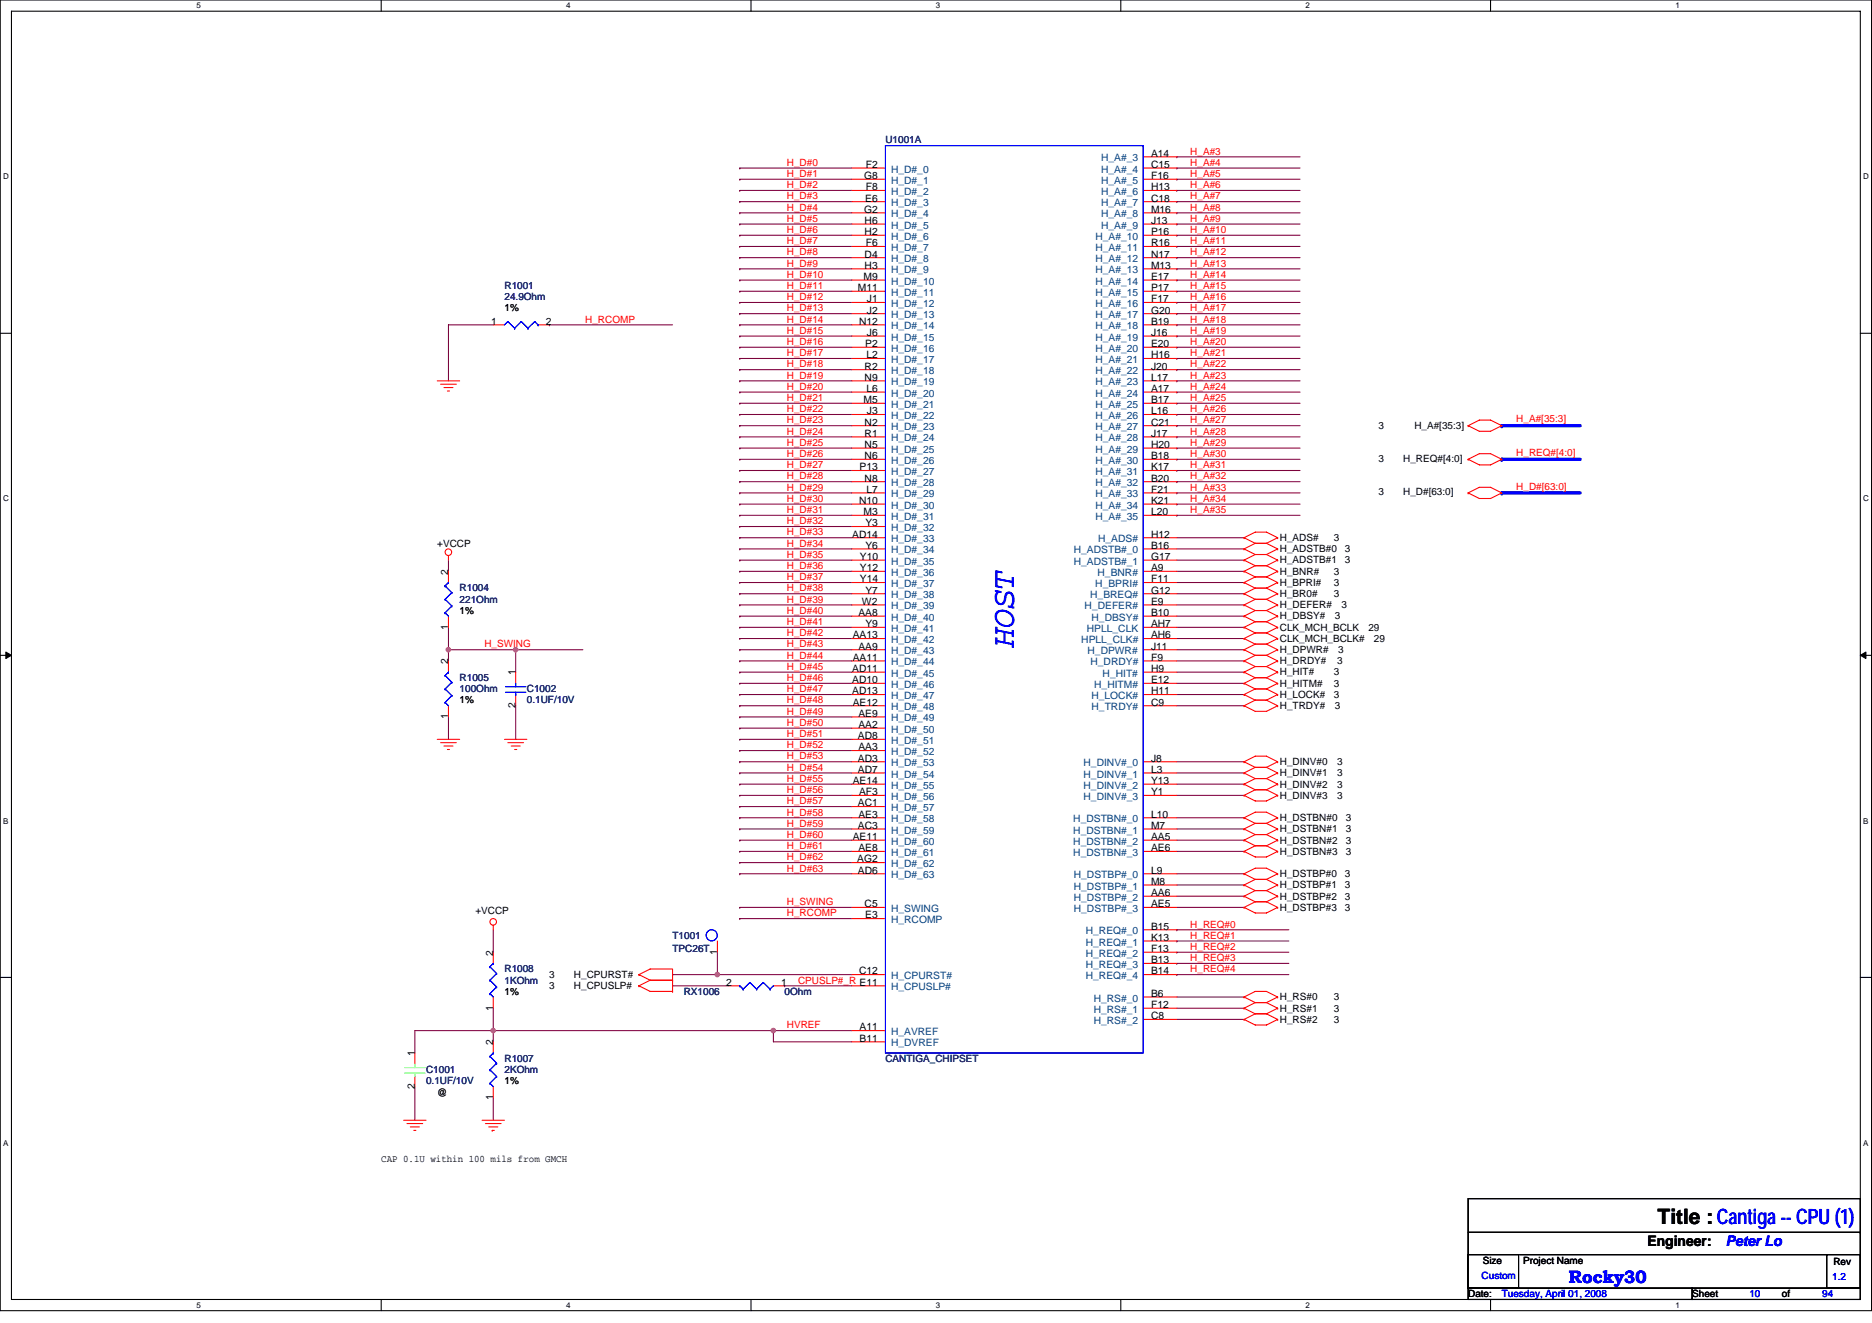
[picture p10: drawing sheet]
<svg xmlns="http://www.w3.org/2000/svg" width="297mm" height="210mm" viewBox="0 0 297 210" stroke-linecap="round" stroke-linejoin="round" font-family="sans-serif">
<path d="M0 0h297v208h-297zM1.8 1.8h293.4v204.4h-293.4z" fill="none" stroke="#000" stroke-width=".17"/>
<g fill="#fff">
<path d="M31.2 .2h.7v1.4h-.7z"/>
<path d="M31.2 206.4h.7v1.5h-.7z"/>
</g>
<path d="M60.5 0v1.8M60.5 206.2v1.8" fill="none" stroke="#000" stroke-width=".17"/>
<g fill="#fff">
<path d="M89.8 .2h.7v1.4h-.7z"/>
<path d="M89.8 206.4h.7v1.5h-.7z"/>
</g>
<path d="M119.2 0v1.8M119.2 206.2v1.8" fill="none" stroke="#000" stroke-width=".17"/>
<g fill="#fff">
<path d="M148.5 .2h.7v1.4h-.7z"/>
<path d="M148.5 206.4h.7v1.5h-.7z"/>
</g>
<path d="M177.8 0v1.8M177.8 206.2v1.8" fill="none" stroke="#000" stroke-width=".17"/>
<g fill="#fff">
<path d="M207.2 .2h.7v1.4h-.7z"/>
<path d="M207.2 206.4h.7v1.5h-.7z"/>
</g>
<path d="M236.5 0v1.8M236.5 206.2v1.8" fill="none" stroke="#000" stroke-width=".17"/>
<g fill="#fff">
<path d="M265.9 .2h.6v1.4h-.6z"/>
<path d="M265.9 206.4h.6v1.5h-.6z"/>
<path d="M.5 27.3h.9v1.4h-.9z"/>
<path d="M295.6 27.3h.9v1.4h-.9z"/>
<path d="M.5 78.4h.9v1.5h-.9z"/>
<path d="M295.6 78.4h.9v1.5h-.9z"/>
</g>
<path d="M0 52.9h1.8M295.2 52.9h1.8" fill="none" stroke="#000" stroke-width=".17"/>
<g fill="#fff">
<path d="M.5 129.6h.8v1.4h-.8z"/>
<path d="M295.6 129.6h.9v1.4h-.9z"/>
</g>
<path d="M0 104h1.8M295.2 104h1.8" fill="none" stroke="#000" stroke-width=".17"/>
<path d="M.9 103.5l.9 .5-.9 .5zM295.2 104l.9-.5v1z" fill="#000" stroke="#000" stroke-width=".16"/>
<g fill="#fff">
<path d="M.5 180.7h.8v1.4h-.8z"/>
<path d="M295.6 180.7h.9v1.4h-.9z"/>
</g>
<path d="M0 155.1h1.8M295.2 155.1h1.8M233 190.2h62.2v14.3h-62.2zM233 199.1h8v5.4h-8zM233 195.6h62.2M241.1 199.1h48.8M289.9 199.1h5.3v5.4h-5.3zM289.9 199.1h.1M295.2 195.6h.1M233 204.5h35.5v1.7h-35.5zM268.5 204.5h26.7v1.7h-26.7z" fill="none" stroke="#000" stroke-width=".17"/>
<g fill="none" stroke="#800040" stroke-width=".17">
<path d="M117.4 35.6h.1M117.4 39.1h.1M117.4 33.8h.1M117.4 37.3h.1M117.4 26.7h.1M117.4 28.4h.1M117.4 32h.1M117.4 30.2h.1M117.4 35.6h17.8M117.4 39.1h17.8M117.4 33.8h17.8M117.4 37.3h17.8"/>
<path d="M117.4 26.7h17.8M117.4 28.4h17.8M117.4 32h17.8M117.4 30.2h17.8M186.7 26.7h.1M186.7 30.2h.1M186.7 28.4h.1M186.7 33.8h.1M186.7 35.6h.1M186.7 24.9h.1M186.7 37.3h.1M186.7 39.1h.1"/>
<path d="M186.7 32h.1M186.7 35.6h19.6M186.7 39.1h19.6M186.7 33.8h19.6M186.7 37.3h19.6M186.7 26.7h19.6M186.7 28.4h19.6M186.7 32h19.6M186.7 30.2h19.6M186.7 24.9h19.6M78.3 51.6h-7.1v8.9M87.2 51.6h.1"/>
<path d="M87.2 51.6h19.5M117.4 56.9h.1M117.4 55.1h.1M117.4 42.7h.1M117.4 58.7h.1M117.4 46.2h.1M117.4 49.8h.1M117.4 40.9h.1M117.4 51.6h.1M117.4 44.4h.1M117.4 53.3h.1M117.4 48h.1"/>
<path d="M117.4 56.9h17.8M117.4 55.1h17.8M117.4 42.7h17.8M117.4 58.7h17.8M117.4 46.2h17.8M117.4 49.8h17.8M117.4 40.9h17.8M117.4 51.6h17.8M117.4 44.4h17.8M117.4 53.3h17.8M117.4 48h17.8M186.7 55.1h.1"/>
<path d="M186.7 56.9h.1M186.7 46.2h.1M186.7 51.6h.1M186.7 53.3h.1M186.7 44.4h.1M186.7 48h.1M186.7 42.7h.1M186.7 40.9h.1M186.7 49.8h.1M186.7 58.7h.1M186.7 56.9h19.6M186.7 55.1h19.6"/>
<path d="M186.7 42.7h19.6M186.7 58.7h19.6M186.7 46.2h19.6M186.7 49.8h19.6M186.7 40.9h19.6M186.7 51.6h19.6M186.7 44.4h19.6M186.7 53.3h19.6M186.7 48h19.6M117.4 71.1h.1M117.4 78.2h.1M117.4 76.5h.1"/>
<path d="M117.4 60.5h.1M117.4 64h.1M117.4 72.9h.1M117.4 65.8h.1M117.4 67.6h.1M117.4 62.2h.1M117.4 69.3h.1M117.4 74.7h.1M117.4 71.1h17.8M117.4 78.2h17.8M117.4 76.5h17.8M117.4 60.5h17.8"/>
<path d="M117.4 64h17.8M117.4 72.9h17.8M117.4 65.8h17.8M117.4 67.6h17.8M117.4 62.2h17.8M117.4 69.3h17.8M117.4 74.7h17.8M186.7 72.9h.1M186.7 67.6h.1M186.7 74.7h.1M186.7 60.5h.1M186.7 64h.1"/>
<path d="M186.7 65.8h.1M186.7 69.3h.1M186.7 71.1h.1M186.7 62.2h.1M186.7 76.5h.1M186.7 78.2h.1M186.7 71.1h19.6M186.7 78.2h19.6M186.7 76.5h19.6M186.7 60.5h19.6M186.7 64h19.6M186.7 72.9h19.6"/>
<path d="M186.7 65.8h19.6M186.7 67.6h19.6M186.7 62.2h19.6M186.7 69.3h19.6M186.7 74.7h19.6M71.2 99.6v3.5M71.2 88.9v1.8M117.4 92.5h.1M117.4 81.8h.1M117.4 83.6h.1M117.4 94.2h.1M117.4 87.1h.1"/>
<path d="M117.4 96h.1M117.4 97.8h.1M117.4 80h.1M117.4 99.6h.1M117.4 85.3h.1M117.4 90.7h.1M117.4 88.9h.1M117.4 92.5h17.8M117.4 81.8h17.8M117.4 83.6h17.8M117.4 94.2h17.8M117.4 87.1h17.8"/>
<path d="M117.4 96h17.8M117.4 97.8h17.8M117.4 80h17.8M117.4 99.6h17.8M117.4 85.3h17.8M117.4 90.7h17.8M117.4 88.9h17.8M186.7 80h.1M186.7 81.8h.1M186.7 96h10.7M186.7 88.9h10.7M186.7 90.7h10.7"/>
<path d="M186.7 87.1h10.7M186.7 92.5h10.7M186.7 94.2h10.7M186.7 85.3h10.7M186.7 97.8h10.7M186.7 99.6h10.7M186.7 81.8h19.6M186.7 80h19.6M71.2 103.1v1.8M71.2 103.1h.1M71.2 113.8v3.5M71.2 103.1h10.6"/>
<path d="M81.8 103.1h10.7M81.8 103.1v3.6M81.8 112v5.3M117.4 101.3h.1M117.4 115.6h.1M117.4 103.1h.1M117.4 112h.1M117.4 108.5h.1M117.4 110.2h.1M117.4 119.1h.1M117.4 117.3h.1M117.4 106.7h.1"/>
<path d="M117.4 113.8h.1M117.4 104.9h.1M117.4 101.3h17.8M117.4 115.6h17.8M117.4 103.1h17.8M117.4 112h17.8M117.4 108.5h17.8M117.4 110.2h17.8M117.4 119.1h17.8M117.4 117.3h17.8M117.4 106.7h17.8M117.4 113.8h17.8"/>
<path d="M117.4 104.9h17.8M186.7 110.2h10.7M186.7 112h10.7M186.7 106.7h10.7M186.7 108.5h10.7M186.7 103.1h10.7M186.7 104.9h10.7M186.7 101.3h10.7M117.4 129.8h.1M117.4 135.1h.1M117.4 133.3h.1M117.4 131.6h.1"/>
<path d="M117.4 120.9h.1M117.4 138.7h.1M117.4 136.9h.1M117.4 128h.1M117.4 126.2h.1M117.4 122.7h.1M117.4 124.5h.1M117.4 129.8h17.8M117.4 135.1h17.8M117.4 133.3h17.8M117.4 131.6h17.8M117.4 120.9h17.8"/>
<path d="M117.4 138.7h17.8M117.4 136.9h17.8M117.4 128h17.8M117.4 126.2h17.8M117.4 122.7h17.8M117.4 124.5h17.8M186.7 138.7h10.7M186.7 122.7h10.7M186.7 129.8h10.7M186.7 133.3h10.7M186.7 120.9h10.7M186.7 135.1h10.7"/>
<path d="M186.7 131.6h10.7M186.7 124.5h10.7M186.7 126.2h10.7M78.3 147.6v3.5M106.7 156.5h8.9M106.7 154.7h.1M106.7 154.7h28.5M113.8 154.7h.1M113.8 151.1v3.6M117.4 144h.1M117.4 145.8h.1M117.4 144h17.8"/>
<path d="M117.4 145.8h17.8M124.5 156.5h.1M124.5 156.5h10.7M186.7 140.5h10.7M186.7 152.9h.1M186.7 149.4h.1M186.7 158.2h10.7M186.7 147.6h.1M186.7 154.7h.1M186.7 151.1h.1M186.7 144h10.7M186.7 142.2h10.7"/>
<path d="M186.7 152.9h17.8M186.7 149.4h17.8M186.7 147.6h17.8M186.7 154.7h17.8M186.7 151.1h17.8M65.8 172.5v5.3M78.3 174.2v3.6M78.3 163.6h.1M78.3 160v3.6M78.3 163.6v1.8M122.7 163.6h.1M122.7 163.6h-56.9v3.5"/>
<path d="M122.7 163.6v1.8h12.5M122.7 163.6h12.5M186.7 160h10.7M186.7 161.8h10.7"/>
</g>
<path d="M238.3 72.9h.1M238.3 78.2h.1M238.3 67.6h.1M238.3 72.9h12.4M238.3 78.2h12.4M238.3 67.6h12.4" fill="none" stroke="#00f" stroke-width=".53"/>
<g fill="#f0f" stroke="#f0f" stroke-width=".17">
<circle cx="113.8" cy="154.7" r=".35"/>
<circle cx="78.3" cy="163.6" r=".35"/>
<circle cx="122.7" cy="163.6" r=".35"/>
<circle cx="81.8" cy="103.1" r=".35"/>
<circle cx="71.1" cy="103.1" r=".35"/>
</g>
<g fill="none" stroke="#f00" stroke-width=".17">
<path d="M135.2 37.3h5.3M135.2 39.1h5.3M135.2 26.7h5.3M135.2 28.4h5.3M135.2 30.2h5.3M135.2 32h5.3M135.2 33.8h5.3M135.2 35.6h5.3M181.4 37.3h5.3M181.4 39.1h5.3M181.4 24.9h5.3M181.4 26.7h5.3"/>
<path d="M181.4 28.4h5.3M181.4 30.2h5.3M181.4 32h5.3M181.4 33.8h5.3M181.4 35.6h5.3M78.3 51.6h1.7M85.4 51.6h1.8M135.2 40.9h5.3M135.2 42.7h5.3M135.2 44.4h5.3M135.2 46.2h5.3M135.2 48h5.3"/>
<path d="M135.2 49.8h5.3M135.2 51.6h5.3M135.2 53.3h5.3M135.2 55.1h5.3M135.2 56.9h5.3M135.2 58.7h5.3M181.4 40.9h5.3M181.4 42.7h5.3M181.4 44.4h5.3M181.4 46.2h5.3M181.4 48h5.3M181.4 49.8h5.3"/>
<path d="M181.4 51.6h5.3M181.4 53.3h5.3M181.4 55.1h5.3M181.4 56.9h5.3M181.4 58.7h5.3M69.4 60.5h3.5M69.9 61h2.5M70.4 61.5h1.5M71 62.1h.3M135.2 60.5h5.3M135.2 62.2h5.3M135.2 64h5.3"/>
<path d="M135.2 65.8h5.3M135.2 67.6h5.3M135.2 69.3h5.3M135.2 71.1h5.3M135.2 72.9h5.3M135.2 74.7h5.3M135.2 76.5h5.3M135.2 78.2h5.3M181.4 60.5h5.3M181.4 62.2h5.3M181.4 64h5.3M181.4 65.8h5.3"/>
<path d="M181.4 67.6h5.3M181.4 69.3h5.3M181.4 71.1h5.3M181.4 72.9h5.3M181.4 74.7h5.3M181.4 76.5h5.3M181.4 78.2h5.3M233 78.2l1.7-.9h1.8l1.8 .9M233 78.2l1.7 .9h1.8l1.8-.9M233 78.2h.1M233 72.9l1.7-.9h1.8l1.8 .9M233 72.9l1.7 .9h1.8l1.8-.9"/>
<path d="M233 72.9h.1M233 67.6l1.7-.9h1.8l1.8 .9M233 67.6l1.7 .9h1.8l1.8-.9M233 67.6h.1M238.3 78.2h.1M238.3 72.9h.1M238.3 67.6h.1M71.2 88.2v.7M71.2 90.7v1.8M71.2 97.8v1.8M135.2 85.3h5.3M135.2 87.1h5.3"/>
<path d="M135.2 88.9h5.3M135.2 90.7h5.3M135.2 92.5h5.3M135.2 94.2h5.3M135.2 99.6h5.3M135.2 80h5.3M135.2 97.8h5.3M135.2 81.8h5.3M135.2 83.6h5.3M135.2 96h5.3M181.4 85.3h5.3M181.4 87.1h5.3"/>
<path d="M181.4 88.9h5.3M181.4 90.7h5.3M181.4 92.5h5.3M181.4 94.2h5.3M181.4 99.6h5.3M181.4 80h5.3M181.4 97.8h5.3M181.4 81.8h5.3M181.4 96h5.3M197.4 88.9h.1M197.4 97.8h.1M197.4 92.5h.1"/>
<path d="M197.4 90.7h.1M197.4 94.2h.1M197.4 85.3l1.8-.8h1.8l1.7 .8M197.4 85.3h.1M197.4 96h.1M197.4 87.1h.1M197.4 99.6h.1M197.4 88.9l1.8 .9M197.4 97.8l1.8 .9M197.4 92.5l1.8 .8M197.4 90.7l1.8 .9M197.4 94.2l1.8 .9"/>
<path d="M197.4 85.3l1.8 .9M197.4 96l1.8 .9M197.4 87.1l1.8 .9M197.4 99.6l1.8 .9M199.2 88h1.8M199.2 89.8h1.8M199.2 96.9h1.8M199.2 98.7h1.8M199.2 91.6h1.8M199.2 93.3h1.8M199.2 95.1h1.8M199.2 86.2h1.8"/>
<path d="M199.2 88l-1.8 .9M199.2 96.9l-1.8 .9M199.2 91.6l-1.8 .9M199.2 89.8l-1.8 .9M199.2 93.3l-1.8 .9M199.2 95.1l-1.8 .9M199.2 86.2l-1.8 .9M199.2 98.7l-1.8 .9M201 88l1.7 .9M201 96.9l1.7 .9M201 91.6l1.7 .9M201 89.8l1.7 .9"/>
<path d="M201 93.3l1.7 .9M201 95.1l1.7 .9M201 86.2l1.7 .9M201 98.7l1.7 .9M202.7 88.9h.1M202.7 97.8h.1M202.7 92.5h.1M202.7 90.7h.1M202.7 94.2h.1M202.7 85.3h.1M202.7 96h.1M202.7 87.1h.1"/>
<path d="M202.7 99.6h.1M202.7 88.9l-1.7 .9M202.7 97.8l-1.7 .9M202.7 92.5l-1.7 .8M202.7 90.7l-1.7 .9M202.7 94.2l-1.7 .9M202.7 85.3l-1.7 .9M202.7 96l-1.7 .9M202.7 87.1l-1.7 .9M202.7 99.6l-1.7 .9M69.4 117.3h3.5M69.9 117.9h2.5"/>
<path d="M70.4 118.4h1.5M71 119h.3M71.2 104.9v1.8M71.2 112v1.8M80 117.3h3.6M80.6 117.9h2.5M81.1 118.4h1.4M81.7 119h.3M81.8 106.7v1.8M81.8 110.2v1.8M135.2 101.3h5.3M135.2 115.6h5.3"/>
<path d="M135.2 103.1h5.3M135.2 104.9h5.3M135.2 106.7h5.3M135.2 108.5h5.3M135.2 110.2h5.3M135.2 112h5.3M135.2 113.8h5.3M135.2 117.3h5.3M135.2 119.1h5.3M181.4 101.3h5.3M181.4 103.1h5.3M181.4 104.9h5.3"/>
<path d="M181.4 106.7h5.3M181.4 108.5h5.3M181.4 110.2h5.3M181.4 112h5.3M197.4 112h.1M197.4 112l1.8 .9h1.8l1.7-.9M197.4 110.2h.1M197.4 108.5h.1M197.4 106.7h.1M197.4 103.1h.1M197.4 104.9h.1M197.4 101.3h.1"/>
<path d="M197.4 110.2l1.8 .9M197.4 108.5l1.8 .8M197.4 106.7l1.8 .9M197.4 103.1l1.8 .9M197.4 104.9l1.8 .9M197.4 101.3l1.8 .9M199.2 111.1h1.8M199.2 109.3h1.8M199.2 107.6h1.8M199.2 105.8h1.8M199.2 102.2h1.8M199.2 104h1.8"/>
<path d="M199.2 100.5h1.8M199.2 111.1l-1.8 .9M199.2 109.3l-1.8 .9M199.2 107.6l-1.8 .9M199.2 105.8l-1.8 .9M199.2 102.2l-1.8 .9M199.2 104l-1.8 .9M199.2 100.5l-1.8 .8M201 111.1l1.7 .9M201 109.3l1.7 .9M201 107.6l1.7 .9M201 105.8l1.7 .9"/>
<path d="M201 102.2l1.7 .9M201 104l1.7 .9M201 100.5l1.7 .8M202.7 112h.1M202.7 110.2h.1M202.7 108.5h.1M202.7 106.7h.1M202.7 103.1h.1M202.7 104.9h.1M202.7 101.3h.1M202.7 110.2l-1.7 .9M202.7 108.5l-1.7 .8"/>
<path d="M202.7 106.7l-1.7 .9M202.7 103.1l-1.7 .9M202.7 104.9l-1.7 .9M202.7 101.3l-1.7 .9M135.2 133.3h5.3M135.2 120.9h5.3M135.2 122.7h5.3M135.2 124.5h5.3M135.2 126.2h5.3M135.2 128h5.3M135.2 129.8h5.3M135.2 131.6h5.3"/>
<path d="M135.2 135.1h5.3M135.2 136.9h5.3M135.2 138.7h5.3M181.4 133.3h5.3M181.4 120.9h5.3M181.4 122.7h5.3M181.4 124.5h5.3M181.4 126.2h5.3M181.4 129.8h5.3M181.4 131.6h5.3M181.4 135.1h5.3M181.4 138.7h5.3"/>
<path d="M197.4 122.7h.1M197.4 124.5h.1M197.4 126.2h.1M197.4 126.2l1.8 .9h1.8l1.7-.9M197.4 138.7l1.8-.9h1.8l1.7 .9M197.4 138.7h.1M197.4 131.6h.1M197.4 133.3h.1M197.4 135.1h.1M197.4 135.1l1.8 .9h1.8l1.7-.9M197.4 129.8l1.8-.9h1.8l1.7 .9M197.4 129.8h.1"/>
<path d="M197.4 120.9l1.8-.9h1.8l1.7 .9M197.4 120.9h.1M197.4 122.7l1.8 .9M197.4 124.5l1.8 .8M197.4 138.7l1.8 .9M197.4 131.6l1.8 .9M197.4 133.3l1.8 .9M197.4 129.8l1.8 .9M197.4 120.9l1.8 .9M199.2 121.8h1.8M199.2 123.6h1.8M199.2 125.3h1.8"/>
<path d="M199.2 139.6h1.8M199.2 130.7h1.8M199.2 132.5h1.8M199.2 134.2h1.8M199.2 121.8l-1.8 .9M199.2 123.6l-1.8 .9M199.2 125.3l-1.8 .9M199.2 130.7l-1.8 .9M199.2 132.5l-1.8 .8M199.2 134.2l-1.8 .9M199.2 139.6l-1.8 .9M201 121.8l1.7 .9"/>
<path d="M201 123.6l1.7 .9M201 125.3l1.7 .9M201 130.7l1.7 .9M201 132.5l1.7 .8M201 134.2l1.7 .9M201 139.6l1.7 .9M202.7 122.7h.1M202.7 124.5h.1M202.7 126.2h.1M202.7 138.7h.1M202.7 131.6h.1M202.7 133.3h.1"/>
<path d="M202.7 135.1h.1M202.7 129.8h.1M202.7 120.9h.1M202.7 122.7l-1.7 .9M202.7 124.5l-1.7 .8M202.7 138.7l-1.7 .9M202.7 131.6l-1.7 .9M202.7 133.3l-1.7 .9M202.7 129.8l-1.7 .9M202.7 120.9l-1.7 .9M78.3 146.9v.7M78.3 151.1v1.8"/>
<path d="M78.3 158.2v1.8M101.4 156.5l1.8 .9h3.5M101.4 156.5h.1M101.4 154.7h.1M101.4 154.7l1.8-.9h3.5v1.8M101.4 154.7l1.8 .9M103.2 155.6h3.5v1.8M103.2 155.6h3.5M103.2 155.6l-1.8 .9M106.7 157.4h.1M106.7 155.6h.1M113.8 149.4v1.7"/>
<path d="M115.6 156.5h1.8M122.7 156.5h1.8M135.2 156.5h5.3M135.2 154.7h5.3M135.2 144h5.3M135.2 145.8h5.3M181.4 154.7h5.3M181.4 151.1h5.3M181.4 152.9h5.3M181.4 140.5h5.3M181.4 142.2h5.3M181.4 144h5.3"/>
<path d="M181.4 147.6h5.3M181.4 149.4h5.3M181.4 158.2h5.3M197.4 158.2l1.8-.8h1.8l1.7 .8M197.4 158.2h.1M197.4 140.5h.1M197.4 144h.1M197.4 144l1.8 .9h1.8l1.7-.9M197.4 142.2h.1M197.4 158.2l1.8 .9M197.4 140.5l1.8 .9M197.4 142.2l1.8 .9"/>
<path d="M199.2 159.1h1.8M199.2 141.4h1.8M199.2 143.1h1.8M199.2 159.1l-1.8 .9M199.2 143.1l-1.8 .9M199.2 141.4l-1.8 .8M201 159.1l1.7 .9M201 143.1l1.7 .9M201 141.4l1.7 .8M202.7 158.2h.1M202.7 140.5h.1M202.7 144h.1"/>
<path d="M202.7 142.2h.1M202.7 158.2l-1.7 .9M202.7 140.5l-1.7 .9M202.7 142.2l-1.7 .9M64 177.8h3.6M64.6 178.3h2.5M65.1 178.9h1.4M65.7 179.4h.3M65.8 167.1v1.8M65.8 170.7v1.8M76.5 177.8h3.5M77 178.3h2.5"/>
<path d="M77.6 178.9h1.4M78.1 179.4h.1M78.1 179.4h.3M78.3 165.4v1.7M78.3 172.5v1.7M135.2 163.6h5.3M135.2 165.4h5.3M181.4 160h5.3M181.4 161.8h5.3M197.4 161.8h.1M197.4 161.8l1.8 .9h1.8l1.7-.9M197.4 160h.1"/>
<path d="M197.4 160l1.8 .9M199.2 160.9h1.8M199.2 160.9l-1.8 .9M201 160.9l1.7 .9M202.7 161.8h.1M202.7 160h.1M202.7 160l-1.7 .9"/>
<circle cx="71.1" cy="87.6" r=".52"/>
<circle cx="78.3" cy="146.3" r=".52"/>
</g>
<g fill="none" stroke="#00f" stroke-width=".17">
<path d="M140.5 23.1h40.9v144h-40.9zM80.6 51h.1M80.6 51l1.1 1.1M80.6 51l-.6 .6M81.7 52.1h.1M82.7 51h.1M82.7 51l1.1 1.1M82.7 51l-1 1.1M83.8 52.1h.1M84.9 51h.1M84.9 51l.5 .6M84.9 51l-1.1 1.1"/>
<path d="M85.4 51.6h.1M70.6 93h.1M70.6 97.3h.1M70.6 95.1h.1M70.6 93l1.1 1.1M70.6 97.3l.6 .5M70.6 95.1l1.1 1.1M71.2 92.5h.1M71.2 92.5l-.6 .5M71.7 94.1h.1M71.7 96.2h.1M71.7 94.1l-1.1 1"/>
<path d="M71.7 96.2l-1.1 1.1M70.6 107.2h.1M70.6 111.5h.1M70.6 109.3h.1M70.6 107.2l1.1 1.1M70.6 111.5l.6 .5M70.6 109.3l1.1 1.1M71.2 106.7h.1M71.2 106.7l-.6 .5M71.7 108.3h.1M71.7 110.4h.1M71.7 108.3l-1.1 1"/>
<path d="M71.7 110.4l-1.1 1.1M80.2 109h3.2M80.2 109.9h3.2M81.8 108.5v.5M81.8 110.2h.1M81.8 109.9v.3M77.7 153.4h.1M77.7 157.7h.1M77.7 155.6h.1M77.7 153.4l1.1 1.1M77.7 157.7l.6 .5M77.7 155.6l1.1 1"/>
<path d="M78.3 152.9h.1M78.3 152.9l-.6 .5M78.8 154.5h.1M78.8 156.6h.1M78.8 154.5l-1.1 1.1M78.8 156.6l-1.1 1.1M117.4 156.5h.1M117.4 156.5l.5 .5M117.9 157h.1M119 155.9h.1M119 155.9l1.1 1.1M119 155.9l-1.1 1.1"/>
<path d="M120.1 157h.1M121.1 155.9h.1M121.1 155.9l1.1 1.1M121.1 155.9l-1 1.1M122.2 157h.1M122.7 156.5l-.5 .5M77.7 167.7h.1M77.7 171.9h.1M77.7 169.8h.1M77.7 167.7l1.1 1M77.7 171.9l.6 .6M77.7 169.8l1.1 1.1"/>
<path d="M78.3 167.1h.1M78.3 167.1l-.6 .6M78.8 168.7h.1M78.8 170.9h.1M78.8 168.7l-1.1 1.1M78.8 170.9l-1.1 1"/>
<circle cx="112.9" cy="148.4" r=".88"/>
</g>
<path d="M64.2 169.4h3.2M64.2 170.3h3.2M65.8 168.9v.5M65.8 170.7h.1M65.8 170.3v.4" fill="none" stroke="#80ff80" stroke-width=".17"/>
<text font-size="5.1" fill="#00f" x="160.9" y="102.8" transform="rotate(-90 160.9 102.8)">HOST</text>
<text font-size="3.4" x="263" y="194.2">Title :Cantiga -- CPU (1)</text>
<text font-size="2.8" fill="#00f" x="249" y="203.6">Rocky30</text>
<text font-size="2.3" x="261.4" y="197.7">Engineer:</text>
<text font-size="2.3" fill="#00f" x="273.9" y="197.7">Peter Lo</text>
<g font-size="1.6" fill="#000080">
<text x="140.5" y="22.8">U1001A</text>
<text x="80" y="45.9">R1001</text>
<text x="80" y="47.6">24.9Ohm</text>
<text x="72.9" y="93.9">R1004</text>
<text x="72.9" y="95.7">221Ohm</text>
<text x="72.9" y="108.1">R1005</text>
<text x="72.9" y="109.9">100Ohm</text>
<text x="83.6" y="109.9">C1002</text>
<text x="83.6" y="111.7">0.1UF/10V</text>
<text x="106.7" y="149">T1001</text>
<text x="80" y="154.3">R1008</text>
<text x="106.7" y="151.1">TPC26T</text>
<text x="80" y="156.1">1KOhm</text>
<text x="108.5" y="157.9">RX1006</text>
<text x="124.5" y="157.9">0Ohm</text>
<text x="67.6" y="170.3">C1001</text>
<text x="67.6" y="172.1">0.1UF/10V</text>
<text x="80" y="168.6">R1007</text>
<text x="80" y="170.3">2KOhm</text>
<text x="140.5" y="168.6">CANTIGA_CHIPSET</text>
</g>
<g font-size="1.6" fill="#f00">
<text x="124.9" y="26.3">H_D#0</text>
<text x="124.9" y="28.1">H_D#1</text>
<text x="124.9" y="29.9">H_D#2</text>
<text x="188.9" y="26.3">H_A#4</text>
<text x="188.9" y="29.9">H_A#6</text>
<text x="188.9" y="28.1">H_A#5</text>
<text x="188.9" y="24.5">H_A#3</text>
<text x="124.9" y="35.2">H_D#5</text>
<text x="124.9" y="33.4">H_D#4</text>
<text x="124.9" y="31.6">H_D#3</text>
<text x="188.9" y="33.4">H_A#8</text>
<text x="188.9" y="35.2">H_A#9</text>
<text x="188.9" y="31.6">H_A#7</text>
<text x="124.9" y="38.8">H_D#7</text>
<text x="124.9" y="37">H_D#6</text>
<text x="124.9" y="40.5">H_D#8</text>
<text x="188.9" y="37">H_A#10</text>
<text x="188.9" y="38.8">H_A#11</text>
<text x="188.9" y="40.5">H_A#12</text>
<text x="124.9" y="42.3">H_D#9</text>
<text x="124.9" y="45.9">H_D#11</text>
<text x="124.9" y="44.1">H_D#10</text>
<text x="124.9" y="47.6">H_D#12</text>
<text x="188.9" y="45.9">H_A#15</text>
<text x="188.9" y="44.1">H_A#14</text>
<text x="188.9" y="47.6">H_A#16</text>
<text x="188.9" y="42.3">H_A#13</text>
<text x="92.9" y="51.2">H_RCOMP</text>
<text x="124.9" y="49.4">H_D#13</text>
<text x="124.9" y="51.2">H_D#14</text>
<text x="124.9" y="53">H_D#15</text>
<text x="188.9" y="51.2">H_A#18</text>
<text x="188.9" y="53">H_A#19</text>
<text x="188.9" y="49.4">H_A#17</text>
<text x="124.9" y="56.5">H_D#17</text>
<text x="124.9" y="54.8">H_D#16</text>
<text x="124.9" y="58.3">H_D#18</text>
<text x="188.9" y="54.8">H_A#20</text>
<text x="188.9" y="56.5">H_A#21</text>
<text x="188.9" y="58.3">H_A#22</text>
<text x="124.9" y="60.1">H_D#19</text>
<text x="124.9" y="63.6">H_D#21</text>
<text x="124.9" y="65.4">H_D#22</text>
<text x="124.9" y="61.9">H_D#20</text>
<text x="188.9" y="60.1">H_A#23</text>
<text x="188.9" y="63.6">H_A#25</text>
<text x="188.9" y="65.4">H_A#26</text>
<text x="188.9" y="61.9">H_A#24</text>
<text x="124.9" y="70.8">H_D#25</text>
<text x="124.9" y="67.2">H_D#23</text>
<text x="124.9" y="69">H_D#24</text>
<text x="188.9" y="67.2">H_A#27</text>
<text x="188.9" y="69">H_A#28</text>
<text x="188.9" y="70.8">H_A#29</text>
<text x="240.6" y="67">H_A#[35:3]</text>
<text x="124.9" y="77.9">H_D#29</text>
<text x="124.9" y="76.1">H_D#28</text>
<text x="124.9" y="72.5">H_D#26</text>
<text x="124.9" y="74.3">H_D#27</text>
<text x="188.9" y="72.5">H_A#30</text>
<text x="188.9" y="74.3">H_A#31</text>
<text x="188.9" y="76.1">H_A#32</text>
<text x="188.9" y="77.9">H_A#33</text>
<text x="240.6" y="72.4">H_REQ#[4:0]</text>
<text x="240.6" y="77.7">H_D#[63:0]</text>
<text x="124.9" y="81.4">H_D#31</text>
<text x="124.9" y="83.2">H_D#32</text>
<text x="124.9" y="79.7">H_D#30</text>
<text x="188.9" y="79.7">H_A#34</text>
<text x="188.9" y="81.4">H_A#35</text>
<text x="124.9" y="86.8">H_D#34</text>
<text x="124.9" y="85">H_D#33</text>
<text x="124.9" y="88.5">H_D#35</text>
<text x="124.9" y="92.1">H_D#37</text>
<text x="124.9" y="93.9">H_D#38</text>
<text x="124.9" y="95.7">H_D#39</text>
<text x="124.9" y="90.3">H_D#36</text>
<text x="124.9" y="101">H_D#42</text>
<text x="124.9" y="97.4">H_D#40</text>
<text x="124.9" y="99.2">H_D#41</text>
<text x="76.9" y="102.8">H_SWING</text>
<text x="124.9" y="102.8">H_D#43</text>
<text x="124.9" y="106.3">H_D#45</text>
<text x="124.9" y="104.5">H_D#44</text>
<text x="124.9" y="111.7">H_D#48</text>
<text x="124.9" y="108.1">H_D#46</text>
<text x="124.9" y="109.9">H_D#47</text>
<text x="124.9" y="113.4">H_D#49</text>
<text x="124.9" y="115.2">H_D#50</text>
<text x="124.9" y="118.8">H_D#52</text>
<text x="124.9" y="117">H_D#51</text>
<text x="124.9" y="120.5">H_D#53</text>
<text x="124.9" y="125.9">H_D#56</text>
<text x="124.9" y="122.3">H_D#54</text>
<text x="124.9" y="124.1">H_D#55</text>
<text x="124.9" y="129.4">H_D#58</text>
<text x="124.9" y="131.2">H_D#59</text>
<text x="124.9" y="127.7">H_D#57</text>
<text x="124.9" y="134.8">H_D#61</text>
<text x="124.9" y="133">H_D#60</text>
<text x="124.9" y="136.5">H_D#62</text>
<text x="124.9" y="138.3">H_D#63</text>
<text x="124.9" y="143.7">H_SWING</text>
<text x="124.9" y="145.4">H_RCOMP</text>
<text x="188.9" y="149">H_REQ#1</text>
<text x="188.9" y="147.2">H_REQ#0</text>
<text x="188.9" y="152.5">H_REQ#3</text>
<text x="188.9" y="154.3">H_REQ#4</text>
<text x="188.9" y="150.8">H_REQ#2</text>
<text x="126.6" y="156.1">CPUSLP#_R E11</text>
<text x="124.9" y="163.2">HVREF</text>
</g>
<g font-size="1.6">
<text x="137.1" y="28.4">G8</text>
<text x="137.4" y="26.6">F2</text>
<text x="182.6" y="24.9">A14</text>
<text x="182.6" y="26.6">C15</text>
<text x="182.6" y="28.4">F16</text>
<text x="137.1" y="33.8">G2</text>
<text x="137.2" y="35.5">H6</text>
<text x="137.3" y="32">E6</text>
<text x="137.4" y="30.2">F8</text>
<text x="182.6" y="30.2">H13</text>
<text x="182.6" y="32">C18</text>
<text x="182.6" y="33.8">M16</text>
<text x="182.6" y="35.5">J13</text>
<text x="137.2" y="40.9">D4</text>
<text x="137.2" y="37.3">H2</text>
<text x="137.4" y="39.1">F6</text>
<text x="182.6" y="37.3">P16</text>
<text x="182.6" y="39.1">R16</text>
<text x="182.6" y="40.9">N17</text>
<text x="136.1" y="46.2">M11</text>
<text x="137" y="44.4">M9</text>
<text x="137.2" y="42.7">H3</text>
<text x="137.6" y="48">J1</text>
<text x="182.6" y="42.7">M13</text>
<text x="182.6" y="44.4">E17</text>
<text x="182.6" y="46.2">P17</text>
<text x="182.6" y="48">F17</text>
<text x="77.9" y="51.5">1</text>
<text x="80" y="49.4">1%</text>
<text x="86.6" y="51.5">2</text>
<text x="136.3" y="51.5">N12</text>
<text x="137.6" y="49.8">J2</text>
<text x="137.6" y="53.3">J6</text>
<text x="182.6" y="49.8">G20</text>
<text x="182.6" y="51.5">B19</text>
<text x="182.6" y="53.3">J16</text>
<text x="137.2" y="58.7">R2</text>
<text x="137.3" y="55.1">P2</text>
<text x="137.5" y="56.9">L2</text>
<text x="182.6" y="55.1">E20</text>
<text x="182.6" y="56.9">H16</text>
<text x="182.6" y="58.7">J20</text>
<text x="137" y="64">M5</text>
<text x="137.2" y="60.4">N9</text>
<text x="137.5" y="62.2">L6</text>
<text x="137.6" y="65.8">J3</text>
<text x="182.6" y="60.4">L17</text>
<text x="182.6" y="62.2">A17</text>
<text x="182.6" y="64">B17</text>
<text x="182.6" y="65.8">L16</text>
<text x="137.2" y="67.5">N2</text>
<text x="137.2" y="69.3">R1</text>
<text x="137.2" y="71.1">N5</text>
<text x="182.6" y="67.5">C21</text>
<text x="182.6" y="69.3">J17</text>
<text x="182.6" y="71.1">H20</text>
<text x="218.7" y="68.1">3</text>
<text x="224.4" y="68.1">H_A#[35:3]</text>
<text x="136.4" y="74.7">P13</text>
<text x="137.2" y="72.9">N6</text>
<text x="137.2" y="76.4">N8</text>
<text x="182.6" y="72.9">B18</text>
<text x="182.6" y="74.7">K17</text>
<text x="182.6" y="76.4">B20</text>
<text x="218.7" y="73.3">3</text>
<text x="222.6" y="73.3">H_REQ#[4:0]</text>
<text x="136.3" y="80">N10</text>
<text x="137" y="81.8">M3</text>
<text x="137.3" y="83.5">Y3</text>
<text x="137.5" y="78.2">L7</text>
<text x="182.6" y="78.2">F21</text>
<text x="182.6" y="80">K21</text>
<text x="182.6" y="81.8">L20</text>
<text x="218.7" y="78.6">3</text>
<text x="222.6" y="78.6">H_D#[63:0]</text>
<text x="69.4" y="86.8">+VCCP</text>
<text x="135.2" y="85.3">AD14</text>
<text x="136.4" y="88.9">Y10</text>
<text x="137.3" y="87.1">Y6</text>
<text x="182.6" y="87.1">B16</text>
<text x="182.6" y="88.9">G17</text>
<text x="182.6" y="85.3">H12</text>
<text x="203.1" y="89.4">H_ADSTB#1</text>
<text x="203.1" y="85.9">H_ADS#</text>
<text x="203.1" y="87.7">H_ADSTB#0</text>
<text x="211.6" y="85.9">3</text>
<text x="213.4" y="89.4">3</text>
<text x="213.4" y="87.7">3</text>
<text x="71.1" y="91.2" transform="rotate(-90 71.1 91.2)">2</text>
<text x="136.4" y="90.7">Y12</text>
<text x="136.4" y="92.4">Y14</text>
<text x="136.8" y="96">W2</text>
<text x="137.3" y="94.2">Y7</text>
<text x="182.6" y="90.7">A9</text>
<text x="182.6" y="92.4">F11</text>
<text x="182.6" y="94.2">G12</text>
<text x="182.6" y="96">E9</text>
<text x="203.1" y="93">H_BPRI#</text>
<text x="203.1" y="91.2">H_BNR#</text>
<text x="203.1" y="94.8">H_BR0#</text>
<text x="211.6" y="91.2">3</text>
<text x="211.6" y="94.8">3</text>
<text x="211.6" y="93">3</text>
<text x="71.1" y="99.9" transform="rotate(-90 71.1 99.9)">1</text>
<text x="72.9" y="97.4">1%</text>
<text x="135.3" y="101.3">AA13</text>
<text x="136.2" y="97.8">AA8</text>
<text x="137.3" y="99.5">Y9</text>
<text x="182.6" y="101.3">AH6</text>
<text x="182.6" y="99.5">AH7</text>
<text x="182.6" y="97.8">B10</text>
<text x="203.1" y="98.3">H_DBSY#</text>
<text x="203.1" y="96.5">H_DEFER#</text>
<text x="203.1" y="101.9">CLK_MCH_BCLK#</text>
<text x="203.1" y="100.1">CLK_MCH_BCLK</text>
<text x="211.8" y="98.3">3</text>
<text x="212.9" y="96.5">3</text>
<text x="217.1" y="100.1">29</text>
<text x="218" y="101.9">29</text>
<text x="71.1" y="105.4" transform="rotate(-90 71.1 105.4)">2</text>
<text x="81.8" y="107.2" transform="rotate(-90 81.8 107.2)">1</text>
<text x="135.2" y="106.7">AD11</text>
<text x="135.3" y="104.9">AA11</text>
<text x="136.2" y="103.1">AA9</text>
<text x="182.6" y="104.9">F9</text>
<text x="182.6" y="106.7">H9</text>
<text x="182.6" y="103.1">J11</text>
<text x="203.1" y="107.2">H_HIT#</text>
<text x="203.1" y="103.7">H_DPWR#</text>
<text x="203.1" y="105.4">H_DRDY#</text>
<text x="211.6" y="107.2">3</text>
<text x="212.1" y="105.4">3</text>
<text x="212.3" y="103.7">3</text>
<text x="72.9" y="111.7">1%</text>
<text x="81.8" y="112.4" transform="rotate(-90 81.8 112.4)">2</text>
<text x="135.2" y="108.4">AD10</text>
<text x="135.2" y="110.2">AD13</text>
<text x="135.3" y="112">AE12</text>
<text x="136.2" y="113.8">AE9</text>
<text x="182.6" y="108.4">E12</text>
<text x="182.6" y="112">C9</text>
<text x="182.6" y="110.2">H11</text>
<text x="203.1" y="112.5">H_TRDY#</text>
<text x="203.1" y="110.8">H_LOCK#</text>
<text x="203.1" y="109">H_HITM#</text>
<text x="211.6" y="110.8">3</text>
<text x="211.6" y="109">3</text>
<text x="211.8" y="112.5">3</text>
<text x="71.1" y="114.2" transform="rotate(-90 71.1 114.2)">1</text>
<text x="136.1" y="117.3">AD8</text>
<text x="136.2" y="115.5">AA2</text>
<text x="136.2" y="119.1">AA3</text>
<text x="135.3" y="124.4">AE14</text>
<text x="136.1" y="120.9">AD3</text>
<text x="136.1" y="122.7">AD7</text>
<text x="182.6" y="120.9">J8</text>
<text x="182.6" y="122.7">L3</text>
<text x="182.6" y="124.4">Y13</text>
<text x="203.1" y="123.2">H_DINV#1</text>
<text x="203.1" y="125">H_DINV#2</text>
<text x="203.1" y="121.4">H_DINV#0</text>
<text x="212.1" y="123.2">3</text>
<text x="212.1" y="125">3</text>
<text x="212.1" y="121.4">3</text>
<text x="136.1" y="128">AC1</text>
<text x="136.1" y="131.6">AC3</text>
<text x="136.2" y="129.8">AE3</text>
<text x="136.3" y="126.2">AF3</text>
<text x="182.6" y="126.2">Y1</text>
<text x="182.6" y="129.8">L10</text>
<text x="182.6" y="131.6">M7</text>
<text x="203.1" y="126.8">H_DINV#3</text>
<text x="203.1" y="130.3">H_DSTBN#0</text>
<text x="212.1" y="126.8">3</text>
<text x="213.6" y="130.3">3</text>
<text x="135.3" y="133.3">AE11</text>
<text x="136" y="136.9">AG2</text>
<text x="136.2" y="135.1">AE8</text>
<text x="182.6" y="133.3">AA5</text>
<text x="182.6" y="135.1">AE6</text>
<text x="203.1" y="132.1">H_DSTBN#1</text>
<text x="203.1" y="133.9">H_DSTBN#2</text>
<text x="203.1" y="135.7">H_DSTBN#3</text>
<text x="213.6" y="132.1">3</text>
<text x="213.6" y="133.9">3</text>
<text x="213.6" y="135.7">3</text>
<text x="136.1" y="138.7">AD6</text>
<text x="137.2" y="144">C5</text>
<text x="182.6" y="138.7">L9</text>
<text x="182.6" y="140.4">M8</text>
<text x="182.6" y="142.2">AA6</text>
<text x="182.6" y="144">AE5</text>
<text x="203.1" y="139.2">H_DSTBP#0</text>
<text x="203.1" y="141">H_DSTBP#1</text>
<text x="203.1" y="142.8">H_DSTBP#2</text>
<text x="213.4" y="139.2">3</text>
<text x="213.4" y="141">3</text>
<text x="213.4" y="142.8">3</text>
<text x="75.4" y="145.1">+VCCP</text>
<text x="137.3" y="145.8">E3</text>
<text x="182.6" y="147.6">B15</text>
<text x="182.6" y="149.3">K13</text>
<text x="203.1" y="144.5">H_DSTBP#3</text>
<text x="213.4" y="144.5">3</text>
<text x="78.2" y="151.7" transform="rotate(-90 78.2 151.7)">2</text>
<text x="87.2" y="155.2">3</text>
<text x="91.1" y="155.2">H_CPURST#</text>
<text x="113.8" y="151.5" transform="rotate(-90 113.8 151.5)">1</text>
<text x="136.3" y="154.7">C12</text>
<text x="182.6" y="151.1">F13</text>
<text x="182.6" y="152.9">B13</text>
<text x="182.6" y="154.7">B14</text>
<text x="78.2" y="160.4" transform="rotate(-90 78.2 160.4)">1</text>
<text x="80" y="157.9">1%</text>
<text x="87.2" y="157">3</text>
<text x="91.1" y="157">H_CPUSLP#</text>
<text x="115.2" y="156.4">2</text>
<text x="124" y="156.4">1</text>
<text x="182.6" y="158.2">B6</text>
<text x="182.6" y="160">F12</text>
<text x="182.6" y="161.8">C8</text>
<text x="203.1" y="158.8">H_RS#0</text>
<text x="203.1" y="160.5">H_RS#1</text>
<text x="211.6" y="158.8">3</text>
<text x="211.6" y="160.5">3</text>
<text x="65.8" y="167.7" transform="rotate(-90 65.8 167.7)">1</text>
<text x="78.2" y="165.9" transform="rotate(-90 78.2 165.9)">2</text>
<text x="136.4" y="163.6">A11</text>
<text x="136.4" y="165.3">B11</text>
<text x="203.1" y="162.3">H_RS#2</text>
<text x="211.6" y="162.3">3</text>
<text x="65.8" y="172.8" transform="rotate(-90 65.8 172.8)">2</text>
<text x="69.4" y="173.9">@</text>
<text x="80" y="172.1">1%</text>
<text x="78.2" y="174.6" transform="rotate(-90 78.2 174.6)">1</text>
<text x="60.5" y="184.4">CAP 0.1U within 100 mils from GMCH</text>
<text x="235.3" y="200.6">Size</text>
<text x="241.7" y="200.6">Project Name</text>
<text x="290.9" y="200.7">Rev</text>
<text x="233" y="205.9">Date:</text>
<text x="268.5" y="205.9">Sheet</text>
<text x="282.7" y="205.9">of</text>
</g>
<g font-size="1.6" fill="#004080">
<text x="141.4" y="27.4">H_D#_0</text>
<text x="141.4" y="29.2">H_D#_1</text>
<text x="174.7" y="25.6">H_A#_3</text>
<text x="174.7" y="27.4">H_A#_4</text>
<text x="174.7" y="29.2">H_A#_5</text>
<text x="141.4" y="30.9">H_D#_2</text>
<text x="141.4" y="32.7">H_D#_3</text>
<text x="141.4" y="34.5">H_D#_4</text>
<text x="174.7" y="30.9">H_A#_6</text>
<text x="174.7" y="32.7">H_A#_7</text>
<text x="174.7" y="34.5">H_A#_8</text>
<text x="141.4" y="41.6">H_D#_8</text>
<text x="141.4" y="36.3">H_D#_5</text>
<text x="141.4" y="38.1">H_D#_6</text>
<text x="141.4" y="39.8">H_D#_7</text>
<text x="173.8" y="38.1">H_A#_10</text>
<text x="173.8" y="39.8">H_A#_11</text>
<text x="173.8" y="41.6">H_A#_12</text>
<text x="174.7" y="36.3">H_A#_9</text>
<text x="141.4" y="45.2">H_D#_10</text>
<text x="141.4" y="43.4">H_D#_9</text>
<text x="141.4" y="46.9">H_D#_11</text>
<text x="173.8" y="43.4">H_A#_13</text>
<text x="173.8" y="45.2">H_A#_14</text>
<text x="173.8" y="46.9">H_A#_15</text>
<text x="141.4" y="48.7">H_D#_12</text>
<text x="141.4" y="50.5">H_D#_13</text>
<text x="141.4" y="52.3">H_D#_14</text>
<text x="173.8" y="48.7">H_A#_16</text>
<text x="173.8" y="50.5">H_A#_17</text>
<text x="173.8" y="52.3">H_A#_18</text>
<text x="141.4" y="54.1">H_D#_15</text>
<text x="141.4" y="55.8">H_D#_16</text>
<text x="141.4" y="57.6">H_D#_17</text>
<text x="141.4" y="59.4">H_D#_18</text>
<text x="173.8" y="54.1">H_A#_19</text>
<text x="173.8" y="55.8">H_A#_20</text>
<text x="173.8" y="57.6">H_A#_21</text>
<text x="173.8" y="59.4">H_A#_22</text>
<text x="141.4" y="62.9">H_D#_20</text>
<text x="141.4" y="61.2">H_D#_19</text>
<text x="141.4" y="64.7">H_D#_21</text>
<text x="173.8" y="61.2">H_A#_23</text>
<text x="173.8" y="62.9">H_A#_24</text>
<text x="173.8" y="64.7">H_A#_25</text>
<text x="141.4" y="66.5">H_D#_22</text>
<text x="141.4" y="68.3">H_D#_23</text>
<text x="141.4" y="70.1">H_D#_24</text>
<text x="141.4" y="71.8">H_D#_25</text>
<text x="173.8" y="66.5">H_A#_26</text>
<text x="173.8" y="68.3">H_A#_27</text>
<text x="173.8" y="70.1">H_A#_28</text>
<text x="173.8" y="71.8">H_A#_29</text>
<text x="141.4" y="73.6">H_D#_26</text>
<text x="141.4" y="75.4">H_D#_27</text>
<text x="141.4" y="77.2">H_D#_28</text>
<text x="173.8" y="73.6">H_A#_30</text>
<text x="173.8" y="75.4">H_A#_31</text>
<text x="173.8" y="77.2">H_A#_32</text>
<text x="141.4" y="80.7">H_D#_30</text>
<text x="141.4" y="79">H_D#_29</text>
<text x="141.4" y="82.5">H_D#_31</text>
<text x="173.8" y="79">H_A#_33</text>
<text x="173.8" y="80.7">H_A#_34</text>
<text x="173.8" y="82.5">H_A#_35</text>
<text x="141.4" y="84.3">H_D#_32</text>
<text x="141.4" y="86.1">H_D#_33</text>
<text x="141.4" y="87.8">H_D#_34</text>
<text x="141.4" y="89.6">H_D#_35</text>
<text x="170.4" y="87.8">H_ADSTB#_0</text>
<text x="170.4" y="89.6">H_ADSTB#_1</text>
<text x="174.2" y="86.1">H_ADS#</text>
<text x="141.4" y="91.4">H_D#_36</text>
<text x="141.4" y="93.2">H_D#_37</text>
<text x="141.4" y="95">H_D#_38</text>
<text x="173" y="95">H_BREQ#</text>
<text x="173.8" y="93.2">H_BPRI#</text>
<text x="174.2" y="91.4">H_BNR#</text>
<text x="141.4" y="98.5">H_D#_40</text>
<text x="141.4" y="96.7">H_D#_39</text>
<text x="141.4" y="100.3">H_D#_41</text>
<text x="172.1" y="96.7">H_DEFER#</text>
<text x="172.5" y="100.3">HPLL_CLK</text>
<text x="173.2" y="98.5">H_DBSY#</text>
<text x="141.4" y="102.1">H_D#_42</text>
<text x="141.4" y="103.8">H_D#_43</text>
<text x="141.4" y="105.6">H_D#_44</text>
<text x="141.4" y="107.4">H_D#_45</text>
<text x="171.6" y="102.1">HPLL_CLK#</text>
<text x="172.6" y="103.8">H_DPWR#</text>
<text x="173" y="105.6">H_DRDY#</text>
<text x="175" y="107.4">H_HIT#</text>
<text x="141.4" y="109.2">H_D#_46</text>
<text x="141.4" y="111">H_D#_47</text>
<text x="141.4" y="112.7">H_D#_48</text>
<text x="173.2" y="111">H_LOCK#</text>
<text x="173.2" y="112.7">H_TRDY#</text>
<text x="173.6" y="109.2">H_HITM#</text>
<text x="141.4" y="116.3">H_D#_50</text>
<text x="141.4" y="114.5">H_D#_49</text>
<text x="141.4" y="118.1">H_D#_51</text>
<text x="141.4" y="119.8">H_D#_52</text>
<text x="141.4" y="121.6">H_D#_53</text>
<text x="141.4" y="123.4">H_D#_54</text>
<text x="141.4" y="125.2">H_D#_55</text>
<text x="171.9" y="121.6">H_DINV#_0</text>
<text x="171.9" y="123.4">H_DINV#_1</text>
<text x="171.9" y="125.2">H_DINV#_2</text>
<text x="141.4" y="127">H_D#_56</text>
<text x="141.4" y="128.7">H_D#_57</text>
<text x="141.4" y="130.5">H_D#_58</text>
<text x="170.3" y="130.5">H_DSTBN#_0</text>
<text x="171.9" y="127">H_DINV#_3</text>
<text x="141.4" y="134.1">H_D#_60</text>
<text x="141.4" y="132.3">H_D#_59</text>
<text x="141.4" y="135.8">H_D#_61</text>
<text x="141.4" y="137.6">H_D#_62</text>
<text x="170.3" y="132.3">H_DSTBN#_1</text>
<text x="170.3" y="134.1">H_DSTBN#_2</text>
<text x="170.3" y="135.8">H_DSTBN#_3</text>
<text x="141.4" y="139.4">H_D#_63</text>
<text x="170.4" y="139.4">H_DSTBP#_0</text>
<text x="170.4" y="141.2">H_DSTBP#_1</text>
<text x="170.4" y="143">H_DSTBP#_2</text>
<text x="141.4" y="144.7">H_SWING</text>
<text x="141.4" y="146.5">H_RCOMP</text>
<text x="170.4" y="144.7">H_DSTBP#_3</text>
<text x="172.3" y="148.3">H_REQ#_0</text>
<text x="141.4" y="155.4">H_CPURST#</text>
<text x="172.3" y="151.8">H_REQ#_2</text>
<text x="172.3" y="153.6">H_REQ#_3</text>
<text x="172.3" y="150.1">H_REQ#_1</text>
<text x="172.3" y="155.4">H_REQ#_4</text>
<text x="141.4" y="157.2">H_CPUSLP#</text>
<text x="173.5" y="159">H_RS#_0</text>
<text x="173.5" y="160.7">H_RS#_1</text>
<text x="141.4" y="164.3">H_AVREF</text>
<text x="141.4" y="166.1">H_DVREF</text>
<text x="173.5" y="162.5">H_RS#_2</text>
</g>
<g font-size="1.6" fill="#00f">
<text x="235.1" y="203.1">Custom</text>
<text x="290.7" y="203.2">1.2</text>
<text x="238.3" y="205.9">Tuesday, April 01, 2008</text>
<text x="277.6" y="205.9">10</text>
<text x="289.1" y="205.9">94</text>
</g>
<g font-size="1.3">
<text x="31.2" y="1.3">5</text>
<text x="89.8" y="1.3">4</text>
<text x="148.5" y="1.3">3</text>
<text x="207.2" y="1.3">2</text>
<text x="265.8" y="1.3">1</text>
<text x=".5" y="28.5">D</text>
<text x="295.6" y="28.5">D</text>
<text x=".5" y="79.6">C</text>
<text x="295.6" y="79.6">C</text>
<text x=".5" y="130.7">B</text>
<text x="295.6" y="130.7">B</text>
<text x=".5" y="181.8">A</text>
<text x="295.6" y="181.8">A</text>
<text x="31.2" y="207.6">5</text>
<text x="89.8" y="207.6">4</text>
<text x="148.5" y="207.6">3</text>
<text x="207.2" y="207.6">2</text>
<text x="265.8" y="207.6">1</text>
</g>
</svg>
